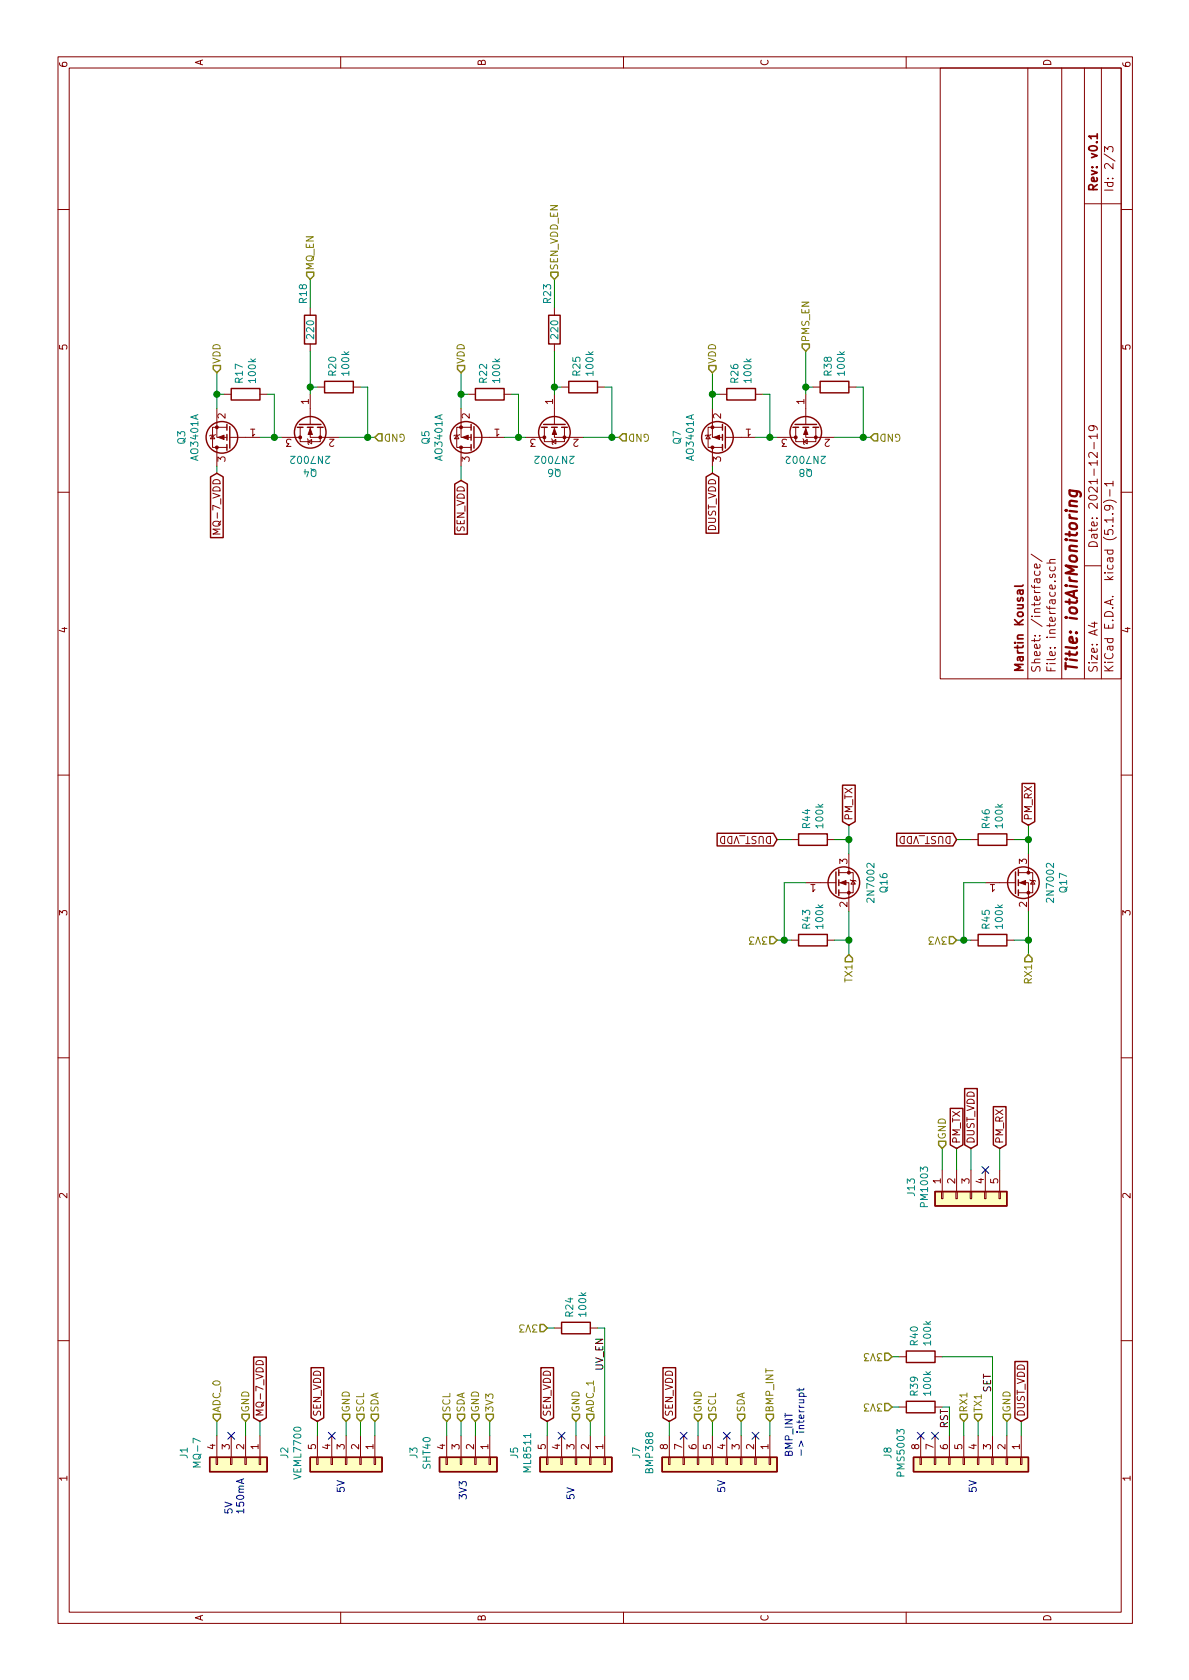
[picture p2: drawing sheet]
<svg xmlns="http://www.w3.org/2000/svg" width="210mm" height="297mm" viewBox="0 0 210 297" stroke-linecap="round" stroke-linejoin="round" font-family="sans-serif">
<g fill="none" stroke="#840000" stroke-width=".18">
<path d="M10.3 10h189.9v277h-189.9zM12.2 12h186.1v273.1h-186.1zM60.2 10v2M110.3 10v2M160.2 10v2M166.3 12h32v108h-32zM181.8 12v108M187.8 12v108M191.8 12v108M194.8 12v108M10.3 37h1.9M191.8 36h6.5"/>
<path d="M195.2 27.2l2 1.3M195.3 26.9v-1l.6 .5 .1-.4h.7l.1 .2-.1 .7M198.3 37h1.9M54.9 54.5v1.2M98 54.5v1.2M37.6 76.9l.4 .7h-.8zM38.1 76.8l-.1 .1h-.8l-.1 .2M38.3 72.2v5.1h1.8M38.3 79.1v3.3M39.6 69.7h1.3M40.1 75.6h-2.5v3.5h2.5M40.6 77.3h5.4"/>
<path d="M46 69.7h1.2M49.8 77.3h3.3M53.1 75.6v2.5h3.5v-2.5M54.4 77.6l.1 .1v.8l.1 .1M54.5 78.1l.6-.4v.8zM54.9 75.6v1.7h5M54.9 60.8v1.3M54.9 69.7v5.3M56.1 68.4h1.3M62.5 68.4h1.2M80.8 76.9l.3 .7h-.7zM81.3 76.8l-.2 .1h-.7l-.1 .2"/>
<path d="M81.5 72.2v5.1h1.8M81.5 79.1v3.3M82.8 69.7h1.3M83.3 75.6h-2.5v3.5h2.5M83.8 77.3h5.3M89.1 69.7h1.3M93 77.3h3.3M96.3 75.6v2.5h3.5v-2.5M97.5 77.6l.2 .1v.8l.1 .1M97.7 78.1l.6-.4v.8zM98 75.6v1.7h5.1M98 60.8v1.3"/>
<path d="M98 69.7v5.3M99.3 68.4h1.3M105.7 68.4h1.2M125.2 76.9l.4 .7h-.8zM125.7 76.8l-.1 .1h-.8l-.1 .2M126 72.2v5.1h1.8M126 79.1v3.3M127.2 69.7h1.3M127.8 75.6h-2.6v3.5h2.6M128.3 77.3h5.3M133.6 69.7h1.3M137.4 77.3h3.3"/>
<path d="M140.7 75.6v2.5h3.6v-2.5M142 77.6l.1 .1v.8l.1 .1M142.1 78.1l.6-.4v.8zM142.5 75.6v1.7h5.1M142.5 69.7v5.3M143.8 68.4h1.2M150.1 68.4h1.3M193.2 75.3l.3 .3v.3l-.3 .2h-.4l-.2-.1-.1-.4 .2-.3a1.13 1.13 0 0 1 1.2 .3l.1 .4M193.5 78.2v1.2M194 80v.9l-1-.9-.5 .3v.3l.2 .3M194 77.1h-1.5l.5 .5M194 76.7v.9"/>
<path d="M10.3 87h1.9M38.9 93.6h-1.3l1 .4-1 .4h1.3M182.3 98l2 1.3M183.8 99.8l.1 .4-.2 .2-.7-.1v-.5l.3-.1 .1 .7M185.1 99.6h1.5M186.6 98.9l-.9 .1-.1 .4 .1 .2M195.1 88.9a1.71 1.71 0 0 1 2.3 0M196 89.4h.1a.48 .48 0 0 1 .1 .7l-.2 .1-.6-.1a.48 .48 0 0 1 .1-.7 1.27 1.27 0 0 1 1.2 .2l.1 .5M196.3 86.6v1.1M196.7 90.9h.1M196.8 85.5h-1.5l.5 .4M196.8 85.1v.8"/>
<path d="M196.8 91.5v.9M198.3 87h1.9M183 101l-.1 .4 .3 .3 .6-.1 .1-.2-.1-.4M183.3 102.3l.1 .6a.29 .29 0 0 0 .2 .2 .29 .29 0 0 0 .3-.2l-.1-.6M183.9 102.3l-.9 .1v.6M185.7 101.6l-.1 .3 .2 .2h.2l.2-.5h.3v.5M185.7 100.2l-.1 .4 .3 .3 .6-.1 .1-.2-.1-.4M191.8 100h3M193 110.2h1M193.5 110v.9l-1-.3M10.3 137h1.9M198.3 137h1.9"/>
<path d="M139.9 148.4h1.3M142.5 156.1h5.3M146.3 148.4h1.3M148.3 156.1h1.8v5M148.3 154.3h2.6v3.5h-2.6M150.1 151v3.3M150.4 155.6l.1 .1h.8l.1 .1M150.9 155.7l.4 .6h-.8zM171.7 148.4h1.3M174.2 156.1h5.4M178 148.4h1.3M180.1 156.1h1.8v5"/>
<path d="M180.1 154.3h2.5v3.5h-2.5M181.9 151v3.3M182.1 155.6l.1 .1h.8l.1 .1M182.6 155.7l.4 .6h-.8zM139.9 166.2h1.3M146.3 166.2h1.3M171.7 166.2h1.3M178 166.2h1.3M10.3 187h1.9M198.3 187h1.9M166.5 210.7h.2v1.2h-.2zM166.6 206.9v3.8"/>
<path d="M169 210.7h.3v1.2h-.3zM169.2 206.9v3.8M171.6 210.7h.2v1.2h-.2zM171.7 206.9v3.8M174.1 210.7h.3v1.2h-.3zM174.2 206.9v3.8M176.7 210.7h.2v1.2h-.2zM176.8 206.9v3.8M10.3 237h1.9M98 234.8h1.3M104.4 234.8h1.3M159 239.9h1.3"/>
<path d="M165.3 239.9h1.3M198.3 237h1.9M38.2 257.7h.3v1.2h-.3zM38.3 253.9v3.8M40.8 257.7h.2v1.2h-.2zM40.9 253.9v3.8M43.3 257.7h.3v1.2h-.3zM43.4 253.9v3.8M45.4 240.7a.66 .66 0 0 1 .8-.1 .66 .66 0 0 1 .3 .7h-1.2zM45.8 257.7h.3v1.2h-.3zM46 253.9v3.8M56 257.7h.3v1.2h-.3z"/>
<path d="M56.1 253.9v3.8M58.5 257.7h.3v1.2h-.3zM58.7 253.9v3.8M61.1 257.7h.2v1.2h-.2zM61.2 253.9v3.8M63.6 257.7h.3v1.2h-.3zM63.7 253.9v3.8M66.2 257.7h.2v1.2h-.2zM66.3 253.9v3.8M78.9 257.7h.2v1.2h-.2zM79 253.9v3.8M81.4 257.7h.3v1.2h-.3z"/>
<path d="M81.5 253.9v3.8M83.9 257.7h.3v1.2h-.3zM84.1 253.9v3.8M86.5 257.7h.2v1.2h-.2zM86.6 253.9v3.8M96.6 257.7h.3v1.2h-.3zM96.8 253.9v3.8M99.2 257.7h.2v1.2h-.2zM99.3 253.9v3.8M101.7 257.7h.3v1.2h-.3zM101.8 253.9v3.8M104.3 257.7h.2v1.2h-.2z"/>
<path d="M104.4 253.9v3.8M106.8 257.7h.3v1.2h-.3zM106.9 253.9v3.8M118.2 257.7h.3v1.2h-.3zM118.4 253.9v3.8M120.8 257.7h.2v1.2h-.2zM120.9 253.9v3.8M123.3 257.7h.3v1.2h-.3zM123.4 253.9v3.8M125.9 257.7h.2v1.2h-.2zM126 253.9v3.8M128.4 257.7h.2v1.2h-.2z"/>
<path d="M128.5 253.9v3.8M130.9 257.7h.3v1.2h-.3zM131.1 253.9v3.8M133.5 257.7h.2v1.2h-.2zM133.6 253.9v3.8M136 257.7h.3v1.2h-.3zM136.1 253.9v3.8M159 248.8h1.3M162.7 257.7h.2v1.2h-.2zM162.8 253.9v3.8M165.2 257.7h.3v1.2h-.3zM165.3 248.8h1.3"/>
<path d="M165.3 253.9v3.8M167.8 257.7h.2v1.2h-.2zM167.9 253.9v3.8M170.3 257.7h.3v1.2h-.3zM170.4 253.9v3.8M172.8 257.7h.3v1.2h-.3zM173 253.9v3.8M175.4 257.7h.2v1.2h-.2zM175.5 253.9v3.8M177.9 257.7h.3v1.2h-.3zM178 253.9v3.8M180.5 257.7h.2v1.2h-.2z"/>
<path d="M180.6 253.9v3.8M60.2 285.1v1.9M110.3 285.1v1.9M160.2 285.1v1.9"/>
</g>
<path d="M194 24.1h-1.5l.5 .4M194 23.7v.8M180.3 104.4l.1 .5 .2 .2 .2-.1 .1-.1-.1-.5M180.9 104.4h-.9v.6M180.9 103.4l-.2 .2h-1.3" fill="none" stroke="#840000" stroke-width=".3"/>
<path d="M189.1 86.7l1.6 .2a.58 .58 0 0 1 .3 .9M189.2 86.7a.68 .68 0 0 0 .3 1l.6 .1 .2-.2 .1-.2-.1-.5M190.4 88.7l-1-.2-.2 .1a.63 .63 0 0 0 .1 .8" fill="none" stroke="#840000" stroke-width=".41"/>
<g fill="none" stroke="#840000" stroke-width=".25">
<path d="M53.8 55.7h2.1v5.1h-2.1zM97 55.7h2.1v5.1h-2.1zM40.1 75v1.1M40.1 76.8v1M40.1 78.6v1M40.6 75.4v3.8M40.9 68.7h5.1v2h-5.1zM52.6 75.6h1M53 75h3.8M54.4 75.6h1M56.1 75.6h1M57.4 67.4h5.1v2.1h-5.1z"/>
<path d="M83.3 75v1.1M83.3 76.8v1M83.3 78.6v1M83.8 75.4v3.8M84.1 68.7h5v2h-5zM95.8 75.6h1M96.1 75h3.8M97.5 75.6h1M99.3 75.6h1M100.6 67.4h5.1v2.1h-5.1zM127.8 75v1.1M127.8 76.8v1"/>
<path d="M127.8 78.6v1M128.3 75.4v3.8M128.5 68.7h5.1v2h-5.1zM140.2 75.6h1M140.6 75h3.8M142 75.6h1M143.8 75.6h1M145 67.4h5.1v2.1h-5.1zM37.2 84.3l1.1-.6 1.2 .6v10.8h-2.3zM80.4 85.6l1.1-.7 1.1 .7v8.8h-2.2zM124.9 84.3l1.1-.6 1.1 .6v10h-2.2zM149 138.8h2.2v6.5l-1.1 .6-1.1-.6z"/>
<path d="M180.7 138.5h2.3v6.8l-1.1 .6-1.2-.6zM126.8 147.3h10l.6 1.1-.6 1.2h-10zM141.2 147.4h5.1v2.1h-5.1zM147.8 154.2v3.8M148.3 153.8v1M148.3 155.6v1M148.3 157.3v1.1M158.6 147.3h9.9l.7 1.1-.7 1.2h-9.9zM173 147.4h5v2.1h-5zM179.6 154.2v3.8M180.1 153.8v1M180.1 155.6v1"/>
<path d="M180.1 157.3v1.1M141.2 165.2h5.1v2h-5.1zM173 165.2h5v2h-5zM168 196h2.3v6.4l-1.1 .7-1.2-.7zM170.6 192.5h2.2v9.9l-1.1 .7-1.1-.7zM175.7 195.7h2.2v6.7l-1.1 .7-1.1-.7zM165.3 210.7h12.7v2.5h-12.7zM44.9 239.9h2.2v10.8l-1.1 .6-1.1-.6zM99.3 233.8h5.1v2h-5.1zM160.3 238.9h5v2h-5zM37.1 257.7h10.1v2.5h-10.1zM54.9 257.7h12.7v2.5h-12.7z"/>
<path d="M55 241.8h2.2v8.9l-1.1 .6-1.1-.6zM77.7 257.7h10.2v2.5h-10.2zM95.5 257.7h12.7v2.5h-12.7zM95.7 241.8h2.2v8.9l-1.1 .6-1.1-.6zM117.1 257.7h20.3v2.5h-20.3zM117.2 241.8h2.3v8.9l-1.1 .6-1.2-.6zM160.3 247.8h5v2h-5zM161.5 257.7h20.4v2.5h-20.4zM179.5 240.7h2.2v10l-1.1 .6-1.1-.6z"/>
<circle cx="39.2" cy="77.3" r="2.79"/>
<circle cx="54.9" cy="76.4" r="2.79"/>
<circle cx="82.4" cy="77.3" r="2.79"/>
<circle cx="98" cy="76.4" r="2.79"/>
<circle cx="126.9" cy="77.3" r="2.79"/>
<circle cx="142.5" cy="76.4" r="2.79"/>
<circle cx="149.2" cy="156.1" r="2.79"/>
<circle cx="181" cy="156.1" r="2.79"/>
</g>
<g fill="#840000" stroke="#840000" stroke-width=".18">
<path d="M81.8 77.3l1-.4v.8z"/>
<path d="M142.5 75.8l.4 1h-.8z"/>
<path d="M126.2 77.3l1-.4v.8z"/>
<path d="M98 75.8l.4 1h-.7z"/>
<path d="M148.6 156.1l1-.4v.7z"/>
<path d="M180.3 156.1l1.1-.4v.7z"/>
<path d="M38.6 77.3l1-.4v.8z"/>
<path d="M54.9 75.8l.3 1h-.7z"/>
<circle cx="81.5" cy="75.6" r=".25"/>
<circle cx="81.5" cy="79.1" r=".25"/>
<circle cx="144.3" cy="77.3" r=".25"/>
<circle cx="140.7" cy="77.3" r=".25"/>
<circle cx="126" cy="75.6" r=".25"/>
<circle cx="126" cy="79.1" r=".25"/>
<circle cx="99.8" cy="77.3" r=".25"/>
<circle cx="96.3" cy="77.3" r=".25"/>
<circle cx="150.1" cy="157.8" r=".25"/>
<circle cx="150.1" cy="154.3" r=".25"/>
<circle cx="181.9" cy="157.8" r=".25"/>
<circle cx="181.9" cy="154.3" r=".25"/>
<circle cx="38.3" cy="75.6" r=".25"/>
<circle cx="38.3" cy="79.1" r=".25"/>
<circle cx="56.6" cy="77.3" r=".25"/>
<circle cx="53.1" cy="77.3" r=".25"/>
</g>
<g fill="#ffffc2" stroke="#ffffc2" stroke-width=".18">
<path d="M37.1 257.7h10.1v2.5h-10.1z"/>
<path d="M54.9 257.7h12.7v2.5h-12.7z"/>
<path d="M95.5 257.7h12.7v2.5h-12.7z"/>
<path d="M77.7 257.7h10.2v2.5h-10.2z"/>
<path d="M165.3 210.7h12.7v2.5h-12.7z"/>
<path d="M161.5 257.7h20.4v2.5h-20.4z"/>
<path d="M117.1 257.7h20.3v2.5h-20.3z"/>
</g>
<g fill="none" stroke="#008400" stroke-width=".18">
<path d="M54.9 49.4v5.1M98 49.4v5.1M38.3 69.7h1.3M38.3 65.9v6.3M46 77.3h3.8M47.2 69.7h1.3v7.6M54.9 68.4h1.2M54.9 62.1v7.6M59.9 77.3h6.4M63.7 68.4h1.3v8.9M81.5 69.7h1.3M81.5 65.9v6.3"/>
<path d="M89.1 77.3h3.9M90.4 69.7h1.3v7.6M98 68.4h1.3M98 62.1v7.6M103.1 77.3h6.4M106.9 68.4h1.3v8.9M126 69.7h1.2M126 65.9v6.3M133.6 77.3h3.8M134.9 69.7h1.2v7.6M142.5 62.1v7.6M142.5 68.4h1.3"/>
<path d="M147.6 77.3h6.3M151.4 68.4h1.2v8.9M38.3 82.4v1.3M81.5 82.4v2.5M126 82.4v1.3M137.4 148.4h2.5M142.5 156.1h-3.8v10.1M147.6 148.4h2.5M150.1 145.9v5.1M169.2 148.4h2.5M174.2 156.1h-3.8v10.1M179.3 148.4h2.6"/>
<path d="M181.9 145.9v5.1M137.4 166.2h2.5M147.6 166.2h2.5M150.1 161.1v7.7M169.2 166.2h2.5M179.3 166.2h2.6M181.9 161.1v7.7M166.6 203.1v3.8M169.2 203.1v3.8M171.7 203.1v3.8M176.8 203.1v3.8M96.8 234.8h1.2"/>
<path d="M105.7 234.8h1.2v19.1M157.7 239.9h1.3M166.6 239.9h8.9v14M38.3 251.3v2.6M43.4 251.3v2.6M46 251.3v2.6M56.1 251.3v2.6M61.2 251.3v2.6M63.7 251.3v2.6M66.3 251.3v2.6M79 251.3v2.6M81.5 251.3v2.6"/>
<path d="M84.1 251.3v2.6M86.6 251.3v2.6M96.8 251.3v2.6M101.8 251.3v2.6M104.4 251.3v2.6M118.4 251.3v2.6M123.4 251.3v2.6M126 251.3v2.6M131.1 251.3v2.6M136.1 251.3v2.6M157.7 248.8h1.3M167.9 248.8v5.1"/>
<path d="M170.4 251.3v2.6M173 251.3v2.6M178 251.3v2.6M180.6 251.3v2.6"/>
</g>
<g fill="none" stroke="#848400" stroke-width=".25">
<path d="M54.2 48.1h1.3v.7l-.6 .6-.7-.6zM97.4 48.1h1.3v.7l-.7 .6-.6-.6zM37.7 64.6h1.3v.7l-.7 .6-.6-.6zM66.3 77.3l.6-.6h.7v1.3h-.7zM80.9 64.6h1.3v.7l-.7 .6-.6-.6zM109.5 77.3l.6-.6h.6v1.3h-.6zM125.3 64.6h1.3v.7l-.6 .6-.7-.6zM141.9 60.8h1.2v.7l-.6 .6-.6-.6zM153.9 77.3l.7-.6h.6v1.3h-.6zM136.1 165.6h.7l.6 .6-.6 .7h-.7zM149.5 169.4l.6-.6 .6 .6v.6h-1.2zM167.9 165.6h.6l.7 .6-.7 .7h-.6z"/>
<path d="M181.2 169.4l.7-.6 .6 .6v.6h-1.3zM166 201.8h1.3v.6l-.7 .7-.6-.7zM95.5 234.2h.6l.7 .6-.7 .6h-.6zM156.5 239.3h.6l.6 .6-.6 .6h-.6zM37.7 250h1.3v.7l-.7 .6-.6-.6zM42.8 250h1.3v.7l-.7 .6-.6-.6zM60.6 250h1.2v.7l-.6 .6-.6-.6zM63.1 250h1.3v.7l-.7 .6-.6-.6zM65.7 250h1.2v.7l-.6 .6-.6-.6zM78.4 250h1.2v.7l-.6 .6-.6-.6zM80.9 250h1.3v.7l-.7 .6-.6-.6zM83.4 250h1.3v.7l-.6 .6-.7-.6z"/>
<path d="M86 250h1.2v.7l-.6 .6-.6-.6zM101.2 250h1.3v.7l-.7 .6-.6-.6zM103.8 250h1.2v.7l-.6 .6-.6-.6zM122.8 250h1.3v.7l-.7 .6-.6-.6zM125.3 250h1.3v.7l-.6 .6-.7-.6zM130.4 250h1.3v.7l-.6 .6-.7-.6zM135.5 250h1.3v.7l-.7 .6-.6-.6zM156.5 248.1h.6l.6 .7-.6 .6h-.6zM169.8 250h1.3v.7l-.7 .6-.6-.6zM172.3 250h1.3v.7l-.6 .6-.7-.6zM177.4 250h1.3v.7l-.7 .6-.6-.6z"/>
</g>
<path d="M141.3 248.5l.2 .3M141.3 247.5h.9M141.3 246.9h1.3M141.3 245.5v.4M141.4 246.9l-.1-.4 .2-.2 .6 .1v.5M142 247.5l.2 .2-.1 .3h-.8M142.2 245.5l-.2 .3h-1.1M42.7 261.6v.6M43.1 261.5l-1.3 .4 1.3 .4" fill="none" stroke="#0000c2" stroke-width=".18"/>
<g fill="#008400" stroke="#008400" stroke-width=".25">
<circle cx="48.5" cy="77.3" r=".51"/>
<circle cx="170.4" cy="166.2" r=".51"/>
<circle cx="126" cy="69.7" r=".51"/>
<circle cx="181.9" cy="166.2" r=".51"/>
<circle cx="54.9" cy="68.4" r=".51"/>
<circle cx="181.9" cy="148.4" r=".51"/>
<circle cx="38.3" cy="69.7" r=".51"/>
<circle cx="98" cy="68.4" r=".51"/>
<circle cx="152.6" cy="77.3" r=".51"/>
<circle cx="91.7" cy="77.3" r=".51"/>
<circle cx="108.2" cy="77.3" r=".51"/>
<circle cx="65" cy="77.3" r=".51"/>
<circle cx="81.5" cy="69.7" r=".51"/>
<circle cx="136.1" cy="77.3" r=".51"/>
<circle cx="142.5" cy="68.4" r=".51"/>
<circle cx="150.1" cy="166.2" r=".51"/>
<circle cx="138.7" cy="166.2" r=".51"/>
<circle cx="150.1" cy="148.4" r=".51"/>
</g>
<g fill="none" stroke="#000084" stroke-width=".18">
<path d="M173.6 206.3l1.2 1.2M174.8 206.3l-1.2 1.2M40.3 253.2l1.2 1.3M41.5 253.2l-1.2 1.3M58.1 253.2l1.2 1.3M59.3 253.2l-1.2 1.3M98.7 253.2l1.2 1.3M99.9 253.2l-1.2 1.3M120.3 253.2l1.2 1.3M121.5 253.2l-1.2 1.3M127.9 253.2l1.2 1.3M129.1 253.2l-1.2 1.3"/>
<path d="M133 253.2l1.2 1.3M134.2 253.2l-1.2 1.3M162.2 253.2l1.2 1.3M163.4 253.2l-1.2 1.3M164.7 253.2l1.3 1.3M166 253.2l-1.3 1.3"/>
</g>
<text font-size="2.8" fill="#840000" x="190.5" y="119" transform="rotate(-90 190.5 119)">Title: iotAirMonitoring</text>
<g font-size="2.1" fill="#840000">
<text x="194.1" y="34" transform="rotate(-90 194.1 34)">Rev: v0.1</text>
<text x="196.9" y="34" transform="rotate(-90 196.9 34)">Id: 2/3</text>
<text x="194.1" y="97" transform="rotate(-90 194.1 97)">Date: 2021-12-19</text>
<text x="181" y="119" transform="rotate(-90 181 119)">Martin Kousal</text>
<text x="184" y="119" transform="rotate(-90 184 119)">Sheet: /interface/</text>
<text x="186.7" y="119" transform="rotate(-90 186.7 119)">File: interface.sch</text>
<text x="194.1" y="119" transform="rotate(-90 194.1 119)">Size: A4</text>
<text x="196.9" y="119" transform="rotate(-90 196.9 119)">KiCad E.D.A. kicad (5.1.9)-1</text>
</g>
<g font-size="1.8" fill="#840000">
<text x="35.9" y="11.7" transform="rotate(-90 35.9 11.7)">A</text>
<text x="85.9" y="11.7" transform="rotate(-90 85.9 11.7)">B</text>
<text x="135.9" y="11.7" transform="rotate(-90 135.9 11.7)">C</text>
<text x="185.9" y="11.7" transform="rotate(-90 185.9 11.7)">D</text>
<text x="11.9" y="12.1" transform="rotate(-90 11.9 12.1)">6</text>
<text x="199.9" y="12.1" transform="rotate(-90 199.9 12.1)">6</text>
<text x="11.9" y="62" transform="rotate(-90 11.9 62)">5</text>
<text x="199.9" y="62" transform="rotate(-90 199.9 62)">5</text>
<text x="54.6" y="71.5" transform="rotate(-90 54.6 71.5)">1</text>
<text x="97.8" y="71.5" transform="rotate(-90 97.8 71.5)">1</text>
<text x="142.2" y="71.5" transform="rotate(-90 142.2 71.5)">1</text>
<text x="39.9" y="74" transform="rotate(-90 39.9 74)">2</text>
<text x="45.2" y="75.8" transform="rotate(180 45.2 75.8)">1</text>
<text x="51.5" y="77.6" transform="rotate(180 51.5 77.6)">3</text>
<text x="59.2" y="77.6" transform="rotate(180 59.2 77.6)">2</text>
<text x="83.1" y="74" transform="rotate(-90 83.1 74)">2</text>
<text x="88.4" y="75.8" transform="rotate(180 88.4 75.8)">1</text>
<text x="94.7" y="77.6" transform="rotate(180 94.7 77.6)">3</text>
<text x="102.3" y="77.6" transform="rotate(180 102.3 77.6)">2</text>
<text x="127.5" y="74" transform="rotate(-90 127.5 74)">2</text>
<text x="132.8" y="75.8" transform="rotate(180 132.8 75.8)">1</text>
<text x="139.2" y="77.6" transform="rotate(180 139.2 77.6)">3</text>
<text x="146.8" y="77.6" transform="rotate(180 146.8 77.6)">2</text>
<text x="39.9" y="81.6" transform="rotate(-90 39.9 81.6)">3</text>
<text x="83.1" y="81.6" transform="rotate(-90 83.1 81.6)">3</text>
<text x="127.5" y="81.6" transform="rotate(-90 127.5 81.6)">3</text>
<text x="39" y="93.6" transform="rotate(-90 39 93.6)">MQ-7_VDD</text>
<text x="82.2" y="94.1" transform="rotate(-90 82.2 94.1)">SEN_VDD</text>
<text x="126.6" y="94" transform="rotate(-90 126.6 94)">DUST_VDD</text>
<text x="11.9" y="112.1" transform="rotate(-90 11.9 112.1)">4</text>
<text x="199.9" y="112.1" transform="rotate(-90 199.9 112.1)">4</text>
<text x="136.6" y="147.8" transform="rotate(180 136.6 147.8)">DUST_VDD</text>
<text x="150.7" y="145.1" transform="rotate(-90 150.7 145.1)">PM_TX</text>
<text x="168.4" y="147.8" transform="rotate(180 168.4 147.8)">DUST_VDD</text>
<text x="182.5" y="145.1" transform="rotate(-90 182.5 145.1)">PM_RX</text>
<text x="149.9" y="152.7" transform="rotate(-90 149.9 152.7)">3</text>
<text x="181.6" y="152.7" transform="rotate(-90 181.6 152.7)">3</text>
<text x="144.2" y="156.3" transform="rotate(180 144.2 156.3)">1</text>
<text x="149.9" y="160.4" transform="rotate(-90 149.9 160.4)">2</text>
<text x="176" y="156.3" transform="rotate(180 176 156.3)">1</text>
<text x="181.6" y="160.4" transform="rotate(-90 181.6 160.4)">2</text>
<text x="11.9" y="162" transform="rotate(-90 11.9 162)">3</text>
<text x="199.9" y="162" transform="rotate(-90 199.9 162)">3</text>
<text x="169.8" y="202.3" transform="rotate(-90 169.8 202.3)">PM_TX</text>
<text x="172.3" y="202.3" transform="rotate(-90 172.3 202.3)">DUST_VDD</text>
<text x="177.4" y="202.3" transform="rotate(-90 177.4 202.3)">PM_RX</text>
<text x="166.4" y="209.3" transform="rotate(-90 166.4 209.3)">1</text>
<text x="168.9" y="209.3" transform="rotate(-90 168.9 209.3)">2</text>
<text x="171.4" y="209.3" transform="rotate(-90 171.4 209.3)">3</text>
<text x="174" y="209.3" transform="rotate(-90 174 209.3)">4</text>
<text x="176.5" y="209.3" transform="rotate(-90 176.5 209.3)">5</text>
<text x="11.9" y="212.1" transform="rotate(-90 11.9 212.1)">2</text>
<text x="199.9" y="212.1" transform="rotate(-90 199.9 212.1)">2</text>
<text x="46.6" y="250.5" transform="rotate(-90 46.6 250.5)">MQ-7_VDD</text>
<text x="56.8" y="250.5" transform="rotate(-90 56.8 250.5)">SEN_VDD</text>
<text x="97.4" y="250.5" transform="rotate(-90 97.4 250.5)">SEN_VDD</text>
<text x="119" y="250.5" transform="rotate(-90 119 250.5)">SEN_VDD</text>
<text x="181.2" y="250.5" transform="rotate(-90 181.2 250.5)">DUST_VDD</text>
<text x="38.1" y="256.2" transform="rotate(-90 38.1 256.2)">4</text>
<text x="40.6" y="256.2" transform="rotate(-90 40.6 256.2)">3</text>
<text x="43.2" y="256.2" transform="rotate(-90 43.2 256.2)">2</text>
<text x="45.7" y="256.2" transform="rotate(-90 45.7 256.2)">1</text>
<text x="55.9" y="256.2" transform="rotate(-90 55.9 256.2)">5</text>
<text x="58.4" y="256.2" transform="rotate(-90 58.4 256.2)">4</text>
<text x="61" y="256.2" transform="rotate(-90 61 256.2)">3</text>
<text x="63.5" y="256.2" transform="rotate(-90 63.5 256.2)">2</text>
<text x="66" y="256.2" transform="rotate(-90 66 256.2)">1</text>
<text x="78.7" y="256.2" transform="rotate(-90 78.7 256.2)">4</text>
<text x="81.3" y="256.2" transform="rotate(-90 81.3 256.2)">3</text>
<text x="83.8" y="256.2" transform="rotate(-90 83.8 256.2)">2</text>
<text x="86.4" y="256.2" transform="rotate(-90 86.4 256.2)">1</text>
<text x="96.5" y="256.2" transform="rotate(-90 96.5 256.2)">5</text>
<text x="99.1" y="256.2" transform="rotate(-90 99.1 256.2)">4</text>
<text x="101.6" y="256.2" transform="rotate(-90 101.6 256.2)">3</text>
<text x="104.1" y="256.2" transform="rotate(-90 104.1 256.2)">2</text>
<text x="106.7" y="256.2" transform="rotate(-90 106.7 256.2)">1</text>
<text x="118.1" y="256.2" transform="rotate(-90 118.1 256.2)">8</text>
<text x="120.6" y="256.2" transform="rotate(-90 120.6 256.2)">7</text>
<text x="123.2" y="256.2" transform="rotate(-90 123.2 256.2)">6</text>
<text x="125.7" y="256.2" transform="rotate(-90 125.7 256.2)">5</text>
<text x="128.3" y="256.2" transform="rotate(-90 128.3 256.2)">4</text>
<text x="130.8" y="256.2" transform="rotate(-90 130.8 256.2)">3</text>
<text x="133.3" y="256.2" transform="rotate(-90 133.3 256.2)">2</text>
<text x="135.9" y="256.2" transform="rotate(-90 135.9 256.2)">1</text>
<text x="162.6" y="256.2" transform="rotate(-90 162.6 256.2)">8</text>
<text x="165.1" y="256.2" transform="rotate(-90 165.1 256.2)">7</text>
<text x="167.6" y="256.2" transform="rotate(-90 167.6 256.2)">6</text>
<text x="170.2" y="256.2" transform="rotate(-90 170.2 256.2)">5</text>
<text x="172.7" y="256.2" transform="rotate(-90 172.7 256.2)">4</text>
<text x="175.3" y="256.2" transform="rotate(-90 175.3 256.2)">3</text>
<text x="177.8" y="256.2" transform="rotate(-90 177.8 256.2)">2</text>
<text x="180.3" y="256.2" transform="rotate(-90 180.3 256.2)">1</text>
<text x="11.9" y="262" transform="rotate(-90 11.9 262)">1</text>
<text x="199.9" y="262" transform="rotate(-90 199.9 262)">1</text>
<text x="35.9" y="286.7" transform="rotate(-90 35.9 286.7)">A</text>
<text x="85.9" y="286.7" transform="rotate(-90 85.9 286.7)">B</text>
<text x="135.9" y="286.7" transform="rotate(-90 135.9 286.7)">C</text>
<text x="185.9" y="286.7" transform="rotate(-90 185.9 286.7)">D</text>
</g>
<g font-size="1.8" fill="#848400">
<text x="55.5" y="47.9" transform="rotate(-90 55.5 47.9)">MQ_EN</text>
<text x="98.7" y="47.9" transform="rotate(-90 98.7 47.9)">SEN_VDD_EN</text>
<text x="39" y="64.4" transform="rotate(-90 39 64.4)">VDD</text>
<text x="82.2" y="64.4" transform="rotate(-90 82.2 64.4)">VDD</text>
<text x="126.6" y="64.4" transform="rotate(-90 126.6 64.4)">VDD</text>
<text x="143.1" y="60.6" transform="rotate(-90 143.1 60.6)">PMS_EN</text>
<text x="71.7" y="76.7" transform="rotate(180 71.7 76.7)">GND</text>
<text x="114.9" y="76.7" transform="rotate(180 114.9 76.7)">GND</text>
<text x="159.4" y="76.7" transform="rotate(180 159.4 76.7)">GND</text>
<text x="135.9" y="165.6" transform="rotate(180 135.9 165.6)">3V3</text>
<text x="167.6" y="165.6" transform="rotate(180 167.6 165.6)">3V3</text>
<text x="150.7" y="173.5" transform="rotate(-90 150.7 173.5)">TX1</text>
<text x="182.5" y="173.7" transform="rotate(-90 182.5 173.7)">RX1</text>
<text x="167.3" y="201.5" transform="rotate(-90 167.3 201.5)">GND</text>
<text x="95.2" y="234.2" transform="rotate(180 95.2 234.2)">3V3</text>
<text x="156.2" y="239.3" transform="rotate(180 156.2 239.3)">3V3</text>
<text x="39" y="249.8" transform="rotate(-90 39 249.8)">ADC_0</text>
<text x="44.1" y="249.8" transform="rotate(-90 44.1 249.8)">GND</text>
<text x="61.8" y="249.8" transform="rotate(-90 61.8 249.8)">GND</text>
<text x="64.4" y="249.8" transform="rotate(-90 64.4 249.8)">SCL</text>
<text x="66.9" y="249.8" transform="rotate(-90 66.9 249.8)">SDA</text>
<text x="79.6" y="249.8" transform="rotate(-90 79.6 249.8)">SCL</text>
<text x="82.2" y="249.8" transform="rotate(-90 82.2 249.8)">SDA</text>
<text x="84.7" y="249.8" transform="rotate(-90 84.7 249.8)">GND</text>
<text x="87.2" y="249.8" transform="rotate(-90 87.2 249.8)">3V3</text>
<text x="102.5" y="249.8" transform="rotate(-90 102.5 249.8)">GND</text>
<text x="105" y="249.8" transform="rotate(-90 105 249.8)">ADC_1</text>
<text x="124.1" y="249.8" transform="rotate(-90 124.1 249.8)">GND</text>
<text x="126.6" y="249.8" transform="rotate(-90 126.6 249.8)">SCL</text>
<text x="131.7" y="249.8" transform="rotate(-90 131.7 249.8)">SDA</text>
<text x="136.8" y="249.8" transform="rotate(-90 136.8 249.8)">BMP_INT</text>
<text x="156.2" y="248.1" transform="rotate(180 156.2 248.1)">3V3</text>
<text x="171.1" y="249.8" transform="rotate(-90 171.1 249.8)">RX1</text>
<text x="173.6" y="249.8" transform="rotate(-90 173.6 249.8)">TX1</text>
<text x="178.7" y="249.8" transform="rotate(-90 178.7 249.8)">GND</text>
</g>
<g font-size="1.8" fill="#008484">
<text x="54.3" y="53.6" transform="rotate(-90 54.3 53.6)">R18</text>
<text x="97.5" y="53.6" transform="rotate(-90 97.5 53.6)">R23</text>
<text x="55.5" y="59.8" transform="rotate(-90 55.5 59.8)">220</text>
<text x="98.7" y="59.8" transform="rotate(-90 98.7 59.8)">220</text>
<text x="42.9" y="67.7" transform="rotate(-90 42.9 67.7)">R17</text>
<text x="45.3" y="67.5" transform="rotate(-90 45.3 67.5)">100k</text>
<text x="59.5" y="66.4" transform="rotate(-90 59.5 66.4)">R20</text>
<text x="61.8" y="66.2" transform="rotate(-90 61.8 66.2)">100k</text>
<text x="86.1" y="67.7" transform="rotate(-90 86.1 67.7)">R22</text>
<text x="88.4" y="67.5" transform="rotate(-90 88.4 67.5)">100k</text>
<text x="102.6" y="66.4" transform="rotate(-90 102.6 66.4)">R25</text>
<text x="104.9" y="66.2" transform="rotate(-90 104.9 66.2)">100k</text>
<text x="130.6" y="67.7" transform="rotate(-90 130.6 67.7)">R26</text>
<text x="132.9" y="67.5" transform="rotate(-90 132.9 67.5)">100k</text>
<text x="147.1" y="66.4" transform="rotate(-90 147.1 66.4)">R38</text>
<text x="149.4" y="66.2" transform="rotate(-90 149.4 66.2)">100k</text>
<text x="32.8" y="78.5" transform="rotate(-90 32.8 78.5)">Q3</text>
<text x="35.1" y="81.3" transform="rotate(-90 35.1 81.3)">AO3401A</text>
<text x="56" y="82.9" transform="rotate(180 56 82.9)">Q4</text>
<text x="58" y="80.6" transform="rotate(180 58 80.6)">2N7002</text>
<text x="75.9" y="78.5" transform="rotate(-90 75.9 78.5)">Q5</text>
<text x="78.3" y="81.3" transform="rotate(-90 78.3 81.3)">AO3401A</text>
<text x="99.2" y="82.9" transform="rotate(180 99.2 82.9)">Q6</text>
<text x="101.1" y="80.6" transform="rotate(180 101.1 80.6)">2N7002</text>
<text x="120.4" y="78.5" transform="rotate(-90 120.4 78.5)">Q7</text>
<text x="122.7" y="81.3" transform="rotate(-90 122.7 81.3)">AO3401A</text>
<text x="143.7" y="82.9" transform="rotate(180 143.7 82.9)">Q8</text>
<text x="145.6" y="80.6" transform="rotate(180 145.6 80.6)">2N7002</text>
<text x="143.3" y="146.4" transform="rotate(-90 143.3 146.4)">R44</text>
<text x="145.6" y="146.2" transform="rotate(-90 145.6 146.2)">100k</text>
<text x="175" y="146.4" transform="rotate(-90 175 146.4)">R46</text>
<text x="177.3" y="146.2" transform="rotate(-90 177.3 146.2)">100k</text>
<text x="154.6" y="159.2" transform="rotate(-90 154.6 159.2)">2N7002</text>
<text x="156.9" y="157.7" transform="rotate(-90 156.9 157.7)">Q16</text>
<text x="186.4" y="159.2" transform="rotate(-90 186.4 159.2)">2N7002</text>
<text x="188.7" y="157.7" transform="rotate(-90 188.7 157.7)">Q17</text>
<text x="143.3" y="164.2" transform="rotate(-90 143.3 164.2)">R43</text>
<text x="145.6" y="164" transform="rotate(-90 145.6 164)">100k</text>
<text x="175" y="164.2" transform="rotate(-90 175 164.2)">R45</text>
<text x="177.3" y="164" transform="rotate(-90 177.3 164)">100k</text>
<text x="161.8" y="211.4" transform="rotate(-90 161.8 211.4)">J13</text>
<text x="164.1" y="213.1" transform="rotate(-90 164.1 213.1)">PM1003</text>
<text x="101.4" y="232.8" transform="rotate(-90 101.4 232.8)">R24</text>
<text x="103.7" y="232.6" transform="rotate(-90 103.7 232.6)">100k</text>
<text x="162.3" y="237.8" transform="rotate(-90 162.3 237.8)">R40</text>
<text x="164.6" y="237.7" transform="rotate(-90 164.6 237.7)">100k</text>
<text x="162.3" y="246.7" transform="rotate(-90 162.3 246.7)">R39</text>
<text x="164.6" y="246.6" transform="rotate(-90 164.6 246.6)">100k</text>
<text x="33.2" y="257.8" transform="rotate(-90 33.2 257.8)">J1</text>
<text x="51" y="257.8" transform="rotate(-90 51 257.8)">J2</text>
<text x="73.8" y="257.8" transform="rotate(-90 73.8 257.8)">J3</text>
<text x="91.6" y="257.8" transform="rotate(-90 91.6 257.8)">J5</text>
<text x="113.2" y="257.8" transform="rotate(-90 113.2 257.8)">J7</text>
<text x="157.7" y="257.8" transform="rotate(-90 157.7 257.8)">J8</text>
<text x="35.5" y="259.1" transform="rotate(-90 35.5 259.1)">MQ-7</text>
<text x="53.3" y="261.3" transform="rotate(-90 53.3 261.3)">VEML7700</text>
<text x="76.1" y="259.6" transform="rotate(-90 76.1 259.6)">SHT40</text>
<text x="93.9" y="260.1" transform="rotate(-90 93.9 260.1)">ML8511</text>
<text x="115.5" y="260.3" transform="rotate(-90 115.5 260.3)">BMP388</text>
<text x="160" y="260.8" transform="rotate(-90 160 260.8)">PMS5003</text>
</g>
<g font-size="1.8">
<text x="106.7" y="242.4" transform="rotate(-90 106.7 242.4)">UV_EN</text>
<text x="175.3" y="246.2" transform="rotate(-90 175.3 246.2)">SET</text>
<text x="167.6" y="252.6" transform="rotate(-90 167.6 252.6)">RST</text>
</g>
<g font-size="1.8" fill="#0000c2">
<text x="140.2" y="257.7" transform="rotate(-90 140.2 257.7)">BMP_INT</text>
<text x="142.2" y="257.7" transform="rotate(-90 142.2 257.7)">-&gt; interrupt</text>
<text x="41.1" y="267.8" transform="rotate(-90 41.1 267.8)">5V</text>
<text x="43.2" y="267.8" transform="rotate(-90 43.2 267.8)">150mA</text>
<text x="61" y="264" transform="rotate(-90 61 264)">5V</text>
<text x="82.5" y="265.3" transform="rotate(-90 82.5 265.3)">3V3</text>
<text x="101.6" y="265.3" transform="rotate(-90 101.6 265.3)">5V</text>
<text x="128.3" y="264" transform="rotate(-90 128.3 264)">5V</text>
<text x="172.7" y="264" transform="rotate(-90 172.7 264)">5V</text>
</g>
</svg>
